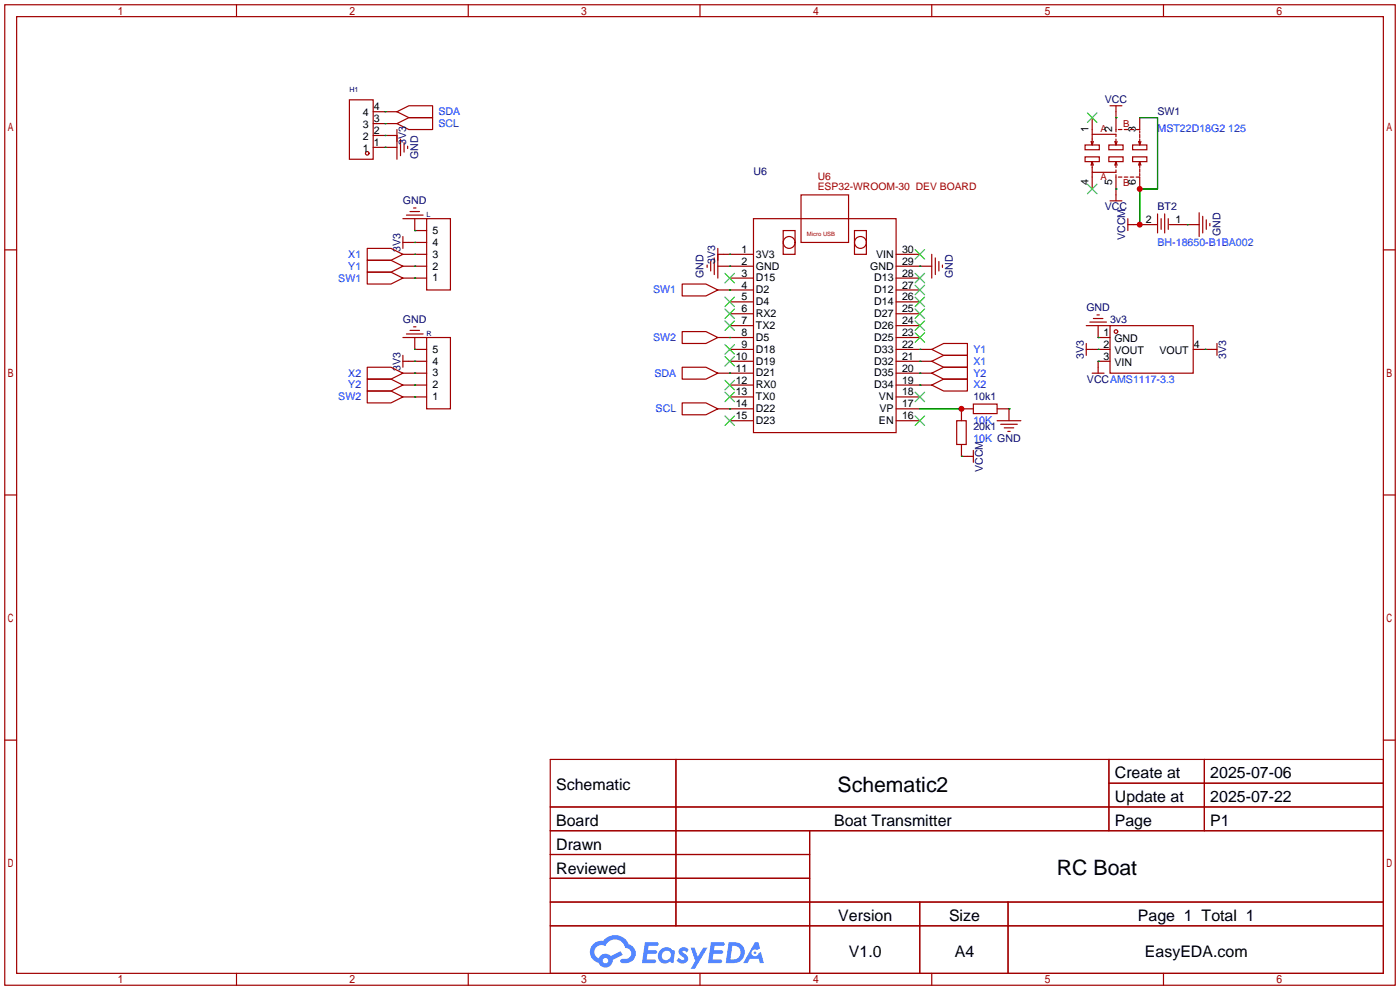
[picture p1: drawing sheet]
<svg xmlns="http://www.w3.org/2000/svg" width="299mm" height="212mm" viewBox="0 0 299 212" stroke-linecap="round" stroke-linejoin="round" font-family="sans-serif">
<g fill="none" stroke="#a10000" stroke-width=".25">
<path d="M1 1h297.2v209.6h-297.2zM3.6 3.6h292.1v204.4h-292.1zM50.5 1v2.6M100.1 1v2.6M149.6 1v2.6M199.1 1v2.6M248.7 1v2.6M1 53.4h2.6M295.7 53.4h2.5M1 105.8h2.6M295.7 105.8h2.5M1 158.2h2.6"/>
<path d="M295.7 158.2h2.5M117.6 162.3h178.1v45.7h-178.1zM117.6 172.5h178.1M117.6 177.5h178.1M144.5 162.3v35.6M173 177.5v30.5M237 162.3v15.2M237 167.4h58.7M257.4 162.3v15.2M117.6 182.6h55.4M117.6 192.8h178.1M117.6 187.7h55.4"/>
<path d="M117.6 197.9h178.1M196.6 192.8v15.2M215.4 192.8v15.2M50.5 208v2.6M100.1 208v2.6M149.6 208v2.6M199.1 208v2.6M248.7 208v2.6"/>
</g>
<g fill="#5487ff">
<path d="M145.3 202.7a1.3 1.3 0 0 1 1.9 .3l-.4 .6a.54 .54 0 0 0-.9-.2l.1 .2a1.34 1.34 0 0 1 .9 1.8 1.47 1.47 0 0 1-2.3-.1l.5-.6 .8 .5a.31 .31 0 0 0 .4-.3 .31 .31 0 0 0-.3-.4 1.12 1.12 0 0 1-.7-1.8z"/>
<path d="M147.6 202.5h.9l.6 2 1.2-2h.9l-2.7 4.6h-.9l1-1.7z"/>
<path d="M137.8 201.4h1.7a1.31 1.31 0 0 1 1.2 .2 .4 .4 0 0 1-.3 .5l-1.8 .1-.1 .9h1.6a.4 .4 0 0 1 .4 .4 .4 .4 0 0 1-.5 .4h-1.6l-.2 1.2h1.4a.46 .46 0 0 1 .5 0 .46 .46 0 0 1 .1 .5l-.4 .2h-2.6z"/>
<path d="M151.9 201.4h1.7a1.32 1.32 0 0 1 1.2 .2 .39 .39 0 0 1-.3 .5l-1.8 .1-.1 .9h1.6a.4 .4 0 0 1 .4 .4 .4 .4 0 0 1-.4 .4h-1.7l-.2 1.2h1.4a.46 .46 0 0 1 .5 0 .46 .46 0 0 1 .1 .5l-.4 .2h-2.6z"/>
<path d="M161.3 201.4h.8l.3 1.3-.6 .4a.75 .75 0 0 0-1.1 .3 .75 .75 0 0 0 .5 1 .75 .75 0 0 0 .9-.7l.5-.2 .6 2.3h-.8l-.3-.9h-1.8l-.5 .9h-1z"/>
<path d="M155.7 201.4l-.6 4.4h1.5a2.27 2.27 0 0 0 2.6-2.2 2.27 2.27 0 0 0-2.7-2.2zM156.5 202.1a1.5 1.5 0 0 1 1.8 1.6 1.5 1.5 0 0 1-1.9 1.4h-.3z"/>
<path d="M141.2 203a1.6 1.6 0 0 0-.3 2.3 1.6 1.6 0 0 0 2.3 .2l.7 .3 .3-2.4-.1-.3-.5-.1a1.58 1.58 0 0 0-2.4 0zM141.8 203.5a.98 .98 0 0 1 1.6 .4 .98 .98 0 0 1-1.1 1.3 .94 .94 0 0 1-.9-.7 .94 .94 0 0 1 .4-1z"/>
<path d="M126.8 201.8a2.37 2.37 0 0 0 1.1 4 1.54 1.54 0 0 0 1.8 1 1.54 1.54 0 0 0 1.2-1.6l2.2-1.1-.5-.8-2 1a1.57 1.57 0 0 0-2.7 .5 1.5 1.5 0 0 1-.7-2.1 1.5 1.5 0 0 1 2.2-.5 2.23 2.23 0 0 1 2.3-1.4 2.23 2.23 0 0 1 2 1.8 1.16 1.16 0 0 1 1.2 1.1 1.16 1.16 0 0 1-1.1 1.2h-.7a.47 .47 0 0 0-.5 .4 .47 .47 0 0 0 .4 .5 2.17 2.17 0 0 0 2.5-.9 2.17 2.17 0 0 0-.3-2.7l-.8-.4a3.2 3.2 0 0 0-5.5-.7l-1.1 .1zM128.8 205.3a.6 .6 0 0 1 1.2 0 .6 .6 0 0 1-1.2 0z"/>
<circle cx="161.4" cy="203.6" r=".28"/>
</g>
<g fill="none" stroke="#a10000" stroke-width=".25">
<path d="M74.7 21.3h5.1v12.7h-5.1zM79.8 31.5h5M79.8 23.9h5M79.8 26.4h5M79.8 29h5M84.8 23.9l2.6-1.3h5.1v2.5h-5.1zM84.8 26.4l2.6-1.3h5.1v2.6h-5.1zM84.8 27.7v6.3M85.6 29.7v3.6M86.4 30.5v2M87.1 31.2v.6M231.9 31h3v1h-3z"/>
<path d="M231.9 33.5h3v1h-3zM233.2 35.3l.2-.8v2.3h5.1v-.5M233.4 34.5l.3 .8M233.4 25.1v3.6M233.4 36.8v3.6M233.7 30.2l-.3 .8M237 31h3v1h-3zM237 33.5h3v1h-3zM237.2 22.6h2.6M238.3 35.3l.2-.8v1.3M238.5 29.7v1.3l-.2-.8M238.5 29.2v-.5h-5.1v2.3l-.2-.8"/>
<path d="M238.5 22.6v5.6M238.5 37.3v5.6M238.5 34.5l.3 .8M238.8 30.2l-.3 .8M239 37.8h.8M239 27.7h.8M240.3 37.8h.7M240.3 27.7h.7M241.6 37.8h.7M241.6 27.7h.7M242.1 31h3v1h-3zM242.1 33.5h3v1h-3z"/>
<path d="M242.8 37.8h.8v2.6M243.3 35.3l.3-.8v1.3M243.6 29.7v1.3l-.3-.8M243.6 34.5l.2 .8M243.6 25.1v2.6h-.8M243.6 27.9v.5M243.6 28.7v.8M243.6 36.1v.7M243.6 37.1v.5M243.8 30.2l-.2 .8M78.5 53.1h5.1l2.5 1.3-2.5 1.2h-5.1zM78.5 55.6h5.1l2.5 1.3-2.5 1.3h-5.1z"/>
<path d="M78.5 58.2h5.1l2.5 1.2-2.5 1.3h-5.1zM86.1 54.4h5.1M86.1 56.9h5.1M86.1 59.4h5.1M86.1 51.8h5.1M86.1 50.5v2.6M86.1 46.7h5.1M86.9 46h3.5M87.6 45.2h2.1M88.4 44.4h.5M88.6 46.7v2.6h2.6M91.2 46.7h5.1v15.3h-5.1z"/>
<path d="M151.1 56.6v.6M151.9 55.9v2M152.7 55.1v3.6M153.4 54.4h7.6M153.4 56.9h7.6M153.4 53.1v6.3M156 59.4h5M161 46.7h30.5v45.8h-30.5zM167.4 49.3h2.5v5.1h-2.5zM171.2 41.7h10.2v10.1h-10.2zM182.6 49.3h2.6v5.1h-2.6zM191.5 54.4h5.1"/>
<path d="M191.5 56.9h7.6M191.5 59.4h5.1M199.1 54.4v5M199.9 55.1v3.6M200.7 55.9v2M201.4 56.6v.6M237.2 42.9h2.6M241 48h6.4M241 46.7v2.6M247.4 45.7v4.1M248.2 46.7v2.3M248.9 45.7v4.1"/>
<path d="M249.7 46.7v2.3M249.9 48h6.4M256.3 45.5v5M257 46.2v3.6M257.8 47v2M258.6 47.8v.5M78.5 78.5h5.1l2.5 1.3-2.5 1.2h-5.1zM86.1 72.1h5.1M86.1 77.2h5.1M86.1 79.8h5.1M86.1 75.9v2.6M86.9 71.4h3.5"/>
<path d="M87.6 70.6h2.1M88.4 69.8h.5M88.6 72.1v2.6h2.6M91.2 72.1h5.1v15.3h-5.1zM145.8 78.5h5.1l2.5 1.3-2.5 1.2h-5.1zM145.8 70.9h5.1l2.5 1.2-2.5 1.3h-5.1zM145.8 60.7h5.1l2.5 1.3-2.5 1.2h-5.1zM153.4 62h7.6M153.4 72.1h7.6M153.4 79.8h7.6M156 64.5h5M156 67.1h5"/>
<path d="M156 69.6h5M156 74.7h5M156 77.2h5M191.5 62h5.1M191.5 64.5h5.1M191.5 67.1h5.1M191.5 69.6h5.1M191.5 72.1h5.1M191.5 74.7h7.6M191.5 77.2h7.6M191.5 79.8h7.6M199.1 77.2l2.6-1.3h5.1v2.6h-5.1z"/>
<path d="M199.1 74.7l2.6-1.3h5.1v2.5h-5.1zM199.1 79.8l2.6-1.3h5.1v2.5h-5.1zM232.2 69.6h5M232.2 74.7h5M232.2 73.4v2.5M232.9 68.8h3.6M233.4 79.8h2.6M233.7 68.1h2M234.4 67.3h.5M234.7 69.6v2.5h2.5M237.2 69.6h17.8v10.2h-17.8zM237.2 77.2h-2.5v2.6"/>
<path d="M255 74.7h5.1M260.1 73.4v2.5M78.5 81h5.1l2.5 1.3-2.5 1.3h-5.1zM78.5 83.6h5.1l2.5 1.2-2.5 1.3h-5.1zM86.1 82.3h5.1M86.1 84.8h5.1M145.8 86.1h5.1l2.5 1.3-2.5 1.2h-5.1zM153.4 87.4h7.6M156 82.3h5M156 84.8h5M156 89.9h5M191.5 82.3h7.6"/>
<path d="M191.5 84.8h5.1M191.5 87.4h5.1M191.5 89.9h5.1M199.1 82.3l2.6-1.3h5.1v2.6h-5.1zM204.5 89.9h2v5.1h-2zM205.5 95v2.5h2.5M208 86.4h5.1v2h-5.1zM208 87.4h-2.5v2.5M208 96.3v2.5M213.1 87.4h2.5v2.5M213.1 89.9h5.1M213.9 90.7h3.5"/>
<path d="M214.6 91.4h2.1M215.4 92.2h.5"/>
<circle cx="78.5" cy="32.8" r=".38"/>
<circle cx="168.7" cy="51.8" r="1.27"/>
<circle cx="183.9" cy="51.8" r="1.27"/>
<circle cx="238.5" cy="70.9" r=".38"/>
</g>
<g fill="none" stroke="#3c3" stroke-width=".25">
<path d="M232.4 24.1l2 2.1M232.4 39.4l2 2M234.4 24.1l-2 2.1M234.4 39.4l-2 2M154.9 58.4l2.1 2.1M157 58.4l-2.1 2.1M195.6 53.3l2 2.1M195.6 58.4l2 2.1M197.6 53.3l-2 2.1M197.6 58.4l-2 2.1M154.9 63.5l2.1 2M154.9 66l2.1 2.1"/>
<path d="M154.9 68.6l2.1 2M154.9 73.7l2.1 2M154.9 76.2l2.1 2M157 63.5l-2.1 2M157 66l-2.1 2.1M157 68.6l-2.1 2M157 73.7l-2.1 2M157 76.2l-2.1 2M195.6 66l2 2.1M195.6 63.5l2 2M195.6 61l2 2M195.6 68.6l2 2"/>
<path d="M195.6 71.1l2 2.1M197.6 66l-2 2.1M197.6 63.5l-2 2M197.6 61l-2 2M197.6 68.6l-2 2M197.6 71.1l-2 2.1M154.9 81.3l2.1 2M154.9 83.8l2.1 2.1M154.9 88.9l2.1 2M157 81.3l-2.1 2M157 83.8l-2.1 2.1M157 88.9l-2.1 2"/>
<path d="M195.6 83.8l2 2.1M195.6 88.9l2 2M197.6 83.8l-2 2.1M197.6 88.9l-2 2"/>
</g>
<g fill="none" stroke="#008700" stroke-width=".25">
<path d="M82.3 31.5h.1M82.3 23.9h.1M82.3 26.4h.1M82.3 29h.1M238.5 25.1h.1M243.6 25.1h3.8v15.3h-3.8v7.6M88.6 59.4h.1M88.6 56.9h.1M88.6 54.4h.1M88.6 49.3h.1M88.6 51.8h.1M156 56.9h.1"/>
<path d="M156 54.4h.1M196.6 56.9h.1M238.5 40.4h.1M253.7 48h.1M88.6 79.8h.1M88.6 74.7h.1M88.6 77.2h.1M156 79.8h.1M156 72.1h.1M156 62h.1M196.6 79.8h.1M196.6 74.7h.1"/>
<path d="M196.6 77.2h.1M234.7 77.2h.1M234.7 72.1h.1M234.7 74.7h.1M257.6 74.7h.1M88.6 84.8h.1M88.6 82.3h.1M156 87.4h.1M196.6 82.3h.1M196.6 87.4h8.9M205.5 97.5h.1M215.6 87.4h.1"/>
</g>
<g fill="#c00">
<circle cx="205.5" cy="87.4" r=".63"/>
<circle cx="243.6" cy="40.4" r=".63"/>
<circle cx="243.6" cy="48" r=".63"/>
</g>
<g font-size="4.5">
<text x="179" y="169.2">Schematic2</text>
<text x="225.9" y="187">RC Boat</text>
</g>
<g font-size="3.4">
<text x="238.3" y="166.4">Create at</text>
<text x="258.7" y="166.4">2025-07-06</text>
<text x="118.9" y="168.9">Schematic</text>
<text x="238.3" y="171.4">Update at</text>
<text x="258.7" y="171.4">2025-07-22</text>
<text x="118.9" y="176.5">Board</text>
<text x="178.3" y="176.5">Boat Transmitter</text>
<text x="238.3" y="176.5">Page</text>
<text x="258.7" y="176.5">P1</text>
<text x="118.9" y="181.6">Drawn</text>
<text x="118.9" y="186.7">Reviewed</text>
<text x="179.2" y="196.8">Version</text>
<text x="202.8" y="196.8">Size</text>
<text x="243.2" y="196.8">Page 1 Total 1</text>
<text x="181.4" y="204.5">V1.0</text>
<text x="204.1" y="204.5">A4</text>
<text x="244.7" y="204.5">EasyEDA.com</text>
</g>
<g font-size="2.3">
<text x="79.9" y="23.6">4</text>
<text x="77.6" y="29.9">2</text>
<text x="77.6" y="27.4">3</text>
<text x="77.6" y="24.8">4</text>
<text x="79.9" y="28.6">2</text>
<text x="79.9" y="26.1">3</text>
<text x="232.6" y="28.2" transform="rotate(-90 232.6 28.2)">1</text>
<text x="237.7" y="28.2" transform="rotate(-90 237.7 28.2)">2</text>
<text x="242.8" y="28.2" transform="rotate(-90 242.8 28.2)">3</text>
<text x="77.6" y="32.5">1</text>
<text x="79.9" y="31.2">1</text>
<text x="232.6" y="39.6" transform="rotate(-90 232.6 39.6)">4</text>
<text x="237.7" y="39.6" transform="rotate(-90 237.7 39.6)">5</text>
<text x="242.8" y="39.6" transform="rotate(-90 242.8 39.6)">6</text>
<text x="244.9" y="47.7">2</text>
<text x="251.2" y="47.7">1</text>
<text x="92.5" y="52.5">4</text>
<text x="92.5" y="50">5</text>
<text x="92.5" y="57.6">2</text>
<text x="92.5" y="55.1">3</text>
<text x="158.5" y="54">1</text>
<text x="158.5" y="56.6">2</text>
<text x="158.5" y="59.1">3</text>
<text x="161.5" y="55.1">3V3</text>
<text x="161.5" y="57.6">GND</text>
<text x="186" y="57.6">GND</text>
<text x="187.2" y="55.1">VIN</text>
<text x="192.8" y="54">30</text>
<text x="192.8" y="56.6">29</text>
<text x="192.8" y="59.1">28</text>
<text x="92.5" y="60.1">1</text>
<text x="158.5" y="61.7">4</text>
<text x="158.5" y="64.2">5</text>
<text x="161.5" y="60.1">D15</text>
<text x="161.5" y="62.7">D2</text>
<text x="161.5" y="65.2">D4</text>
<text x="186.8" y="65.2">D14</text>
<text x="186.8" y="62.7">D12</text>
<text x="186.8" y="60.1">D13</text>
<text x="192.8" y="64.2">26</text>
<text x="192.8" y="61.7">27</text>
<text x="158.5" y="66.7">6</text>
<text x="158.5" y="69.3">7</text>
<text x="158.5" y="71.8">8</text>
<text x="161.5" y="67.8">RX2</text>
<text x="161.5" y="70.3">TX2</text>
<text x="186.8" y="67.8">D27</text>
<text x="186.8" y="70.3">D26</text>
<text x="192.8" y="66.7">25</text>
<text x="192.8" y="69.3">24</text>
<text x="192.8" y="71.8">23</text>
<text x="235.8" y="71.8">1</text>
<text x="92.5" y="77.9">4</text>
<text x="92.5" y="75.4">5</text>
<text x="157.2" y="76.9">10</text>
<text x="158.5" y="74.4">9</text>
<text x="161.5" y="72.8">D5</text>
<text x="161.5" y="75.4">D18</text>
<text x="161.5" y="77.9">D19</text>
<text x="186.8" y="72.8">D25</text>
<text x="186.8" y="75.4">D33</text>
<text x="186.8" y="77.9">D32</text>
<text x="192.8" y="74.4">22</text>
<text x="192.8" y="76.9">21</text>
<text x="235.8" y="74.4">2</text>
<text x="235.8" y="76.9">3</text>
<text x="238.2" y="73.1">GND</text>
<text x="238.2" y="75.6">VOUT</text>
<text x="247.8" y="75.6">VOUT</text>
<text x="255.1" y="74.4">4</text>
<text x="92.5" y="83">2</text>
<text x="92.5" y="80.5">3</text>
<text x="157.2" y="79.4">11</text>
<text x="157.2" y="82">12</text>
<text x="161.5" y="80.5">D21</text>
<text x="161.5" y="83">RX0</text>
<text x="186.8" y="80.5">D35</text>
<text x="186.8" y="83">D34</text>
<text x="192.8" y="79.4">20</text>
<text x="192.8" y="82">19</text>
<text x="238.2" y="78.2">VIN</text>
<text x="92.5" y="85.5">1</text>
<text x="157.2" y="84.5">13</text>
<text x="157.2" y="87.1">14</text>
<text x="157.2" y="89.6">15</text>
<text x="161.5" y="85.5">TX0</text>
<text x="161.5" y="88.1">D22</text>
<text x="187.9" y="85.5">VN</text>
<text x="188" y="88.1">VP</text>
<text x="192.8" y="84.5">18</text>
<text x="192.8" y="87.1">17</text>
<text x="192.8" y="89.6">16</text>
<text x="161.5" y="90.6">D23</text>
<text x="187.9" y="90.6">EN</text>
</g>
<g font-size="2.3" fill="#000080">
<text x="236.1" y="22.1">VCC</text>
<text x="247.4" y="24.6">SW1</text>
<text x="86.8" y="31" transform="rotate(-90 86.8 31)">3V3</text>
<text x="89.4" y="34" transform="rotate(-90 89.4 34)">GND</text>
<text x="161" y="37.3">U6</text>
<text x="86.1" y="43.7">GND</text>
<text x="236.1" y="44.9">VCC</text>
<text x="247.4" y="44.9">BT2</text>
<text x="85.6" y="53.8" transform="rotate(-90 85.6 53.8)">3V3</text>
<text x="240.5" y="51.3" transform="rotate(-90 240.5 51.3)">VCCM</text>
<text x="260.8" y="50.5" transform="rotate(-90 260.8 50.5)">GND</text>
<text x="150.3" y="59.4" transform="rotate(-90 150.3 59.4)">GND</text>
<text x="152.9" y="56.4" transform="rotate(-90 152.9 56.4)">3V3</text>
<text x="203.7" y="59.4" transform="rotate(-90 203.7 59.4)">GND</text>
<text x="86.1" y="69.1">GND</text>
<text x="232.2" y="66.5">GND</text>
<text x="237.2" y="69.1">3v3</text>
<text x="231.6" y="76.7" transform="rotate(-90 231.6 76.7)">3V3</text>
<text x="262.1" y="76.7" transform="rotate(-90 262.1 76.7)">3V3</text>
<text x="85.6" y="79.2" transform="rotate(-90 85.6 79.2)">3V3</text>
<text x="232.3" y="81.8">VCCAMS1117-3.3</text>
<text x="208" y="85.6">10k1</text>
<text x="208" y="91.9">20k1</text>
<text x="210" y="100.9" transform="rotate(-90 210 100.9)">VCCM</text>
</g>
<g font-size="2.3" fill="#00f">
<text x="93.7" y="24.6">SDA</text>
<text x="93.7" y="27.1">SCL</text>
<text x="247.4" y="28.2">MST22D18G2 125</text>
<text x="247.4" y="52.5">BH-18650-B1BA002</text>
<text x="74.4" y="55.1">X1</text>
<text x="74.4" y="57.6">Y1</text>
<text x="72.3" y="60.2">SW1</text>
<text x="139.6" y="62.7">SW1</text>
<text x="139.6" y="72.9">SW2</text>
<text x="208" y="77.9">X1</text>
<text x="208" y="75.4">Y1</text>
<text x="74.4" y="80.5">X2</text>
<text x="74.4" y="83">Y2</text>
<text x="139.9" y="80.5">SDA</text>
<text x="208" y="83">X2</text>
<text x="208" y="80.5">Y2</text>
<text x="72.3" y="85.6">SW2</text>
<text x="140.1" y="88.1">SCL</text>
<text x="208" y="90.6">10K</text>
<text x="208" y="94.5">10K GND</text>
</g>
<g font-size="2.2" fill="#a00000">
<text x="174.8" y="40.7">ESP32-WROOM-30 DEV BOARD</text>
<text x="174.8" y="38.4">U6</text>
</g>
<g font-size="2" fill="#a00000">
<text x="235.2" y="28.2">A</text>
<text x="240" y="27.2">B</text>
<text x="235.2" y="38.4">A</text>
<text x="240" y="39.6">B</text>
</g>
<g font-size="1.5" fill="#000080">
<text x="74.7" y="19.7">H1</text>
<text x="91.2" y="46.4">L</text>
<text x="91.2" y="71.8">R</text>
</g>
<text font-size="1.3" fill="#a00000" x="172.5" y="50.4">Micro USB</text>
</svg>
